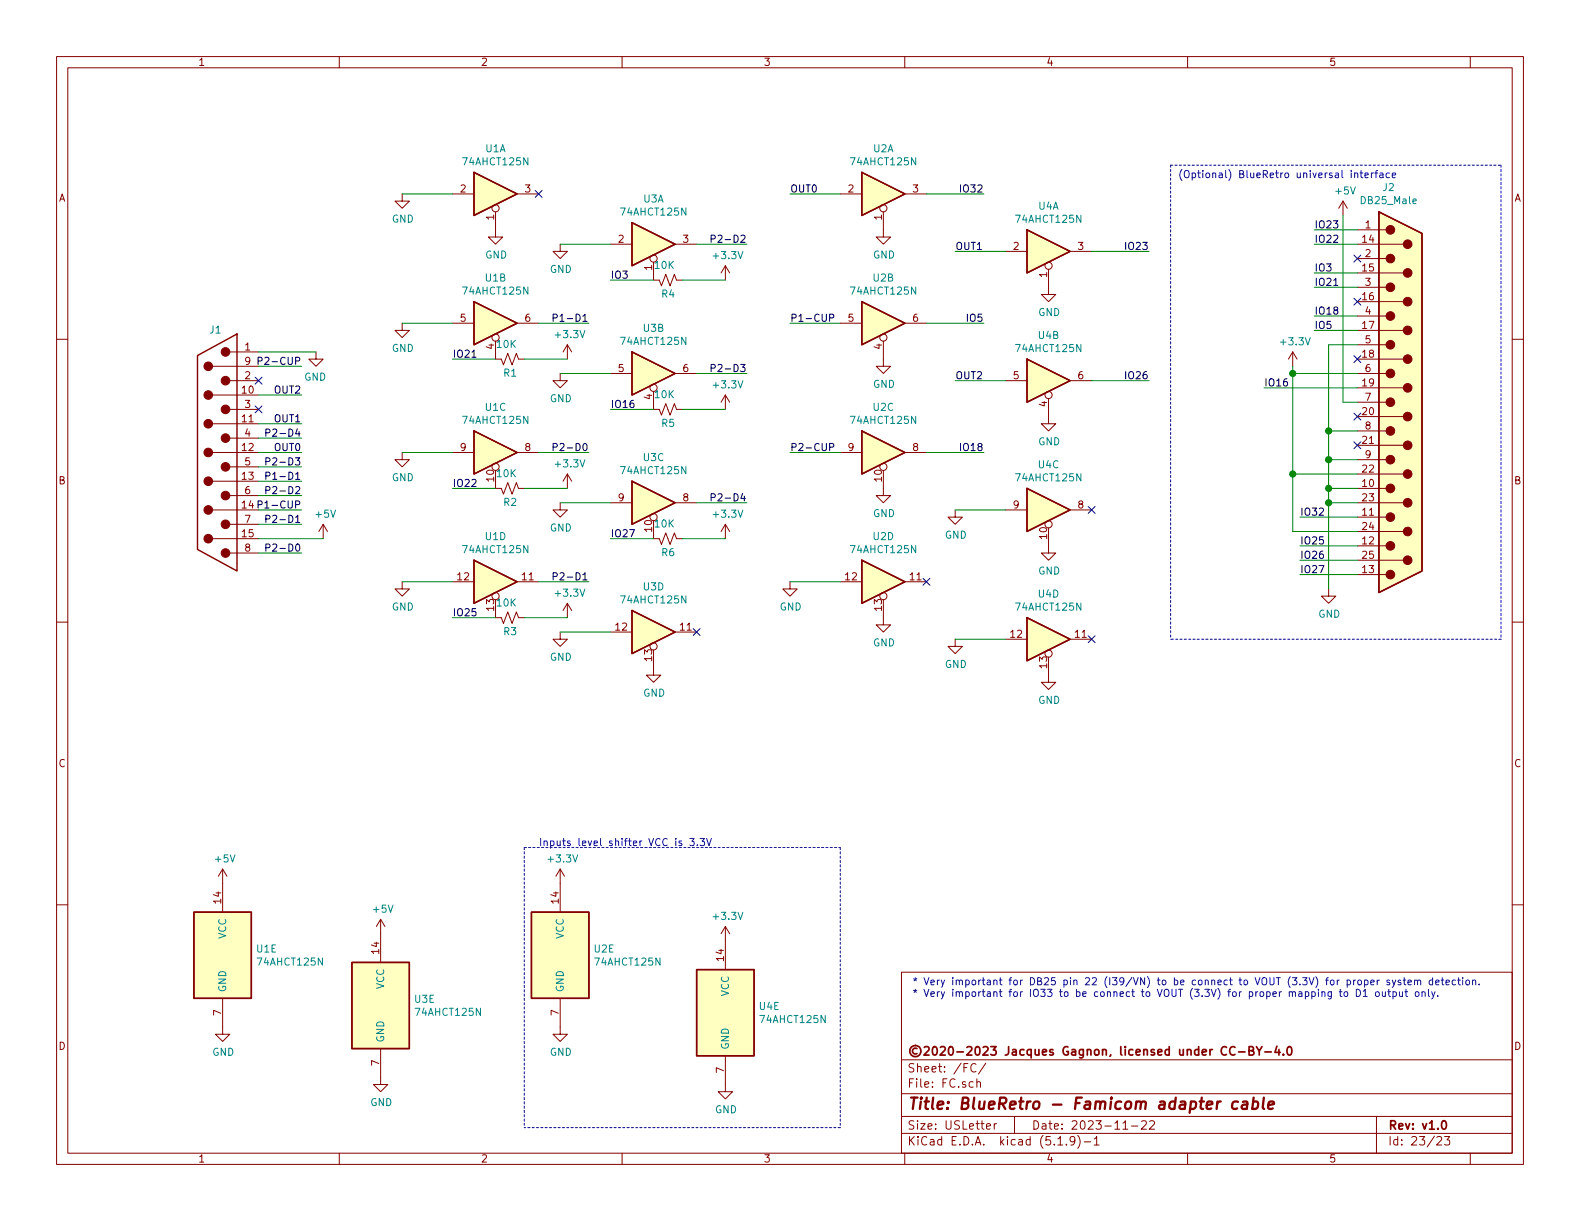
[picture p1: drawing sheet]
<svg xmlns="http://www.w3.org/2000/svg" width="279mm" height="216mm" viewBox="0 0 279 216" stroke-linecap="round" stroke-linejoin="round" font-family="sans-serif">
<g fill="none" stroke="#840000" stroke-width=".18">
<path d="M10 10h259.4v195.9h-259.4zM12 12h255.4v191.9h-255.4zM60 10v2M110 10v2M160 10v2M210 10v2M260 10v2M71.1 34.3v1.3h1.3l-1.3 1.2-1.3-1.2h1.3M80 34.3h3.8M87.6 37.5v4.4h1.3l-1.3 1.3-1.2-1.3h1.2M91.4 34.3h3.8M148.6 34.3h3.8"/>
<path d="M156.2 37.5v4.4h1.3l-1.3 1.3-1.3-1.3h1.3M160 34.3h3.8M237.5 35.6l-.8 1.2M237.5 35.6v2.5M237.5 35.6l.8 1.2M10 60h2M71.1 57.2v1.2h1.3l-1.3 1.3-1.3-1.3h1.3M80 57.2h3.8M91.4 57.2h3.8M99.1 43.2v1.3h1.2l-1.2 1.2-1.3-1.2h1.3M107.9 43.2h3.9M115.6 46.4v3.1h1l.4 1 .7-2 .8 2 .8-2 .3 1h1"/>
<path d="M119.4 43.2h3.8M128.3 47v2.5M128.3 47l-.8 1.3M128.3 47l.7 1.3M148.6 57.2h3.8M160 57.2h3.8M177.8 44.5h3.8M185.4 47.6v4.5h1.3l-1.3 1.2-1.3-1.2h1.3M189.2 44.5h3.8M240 43.2h8.2M240 40.6h5.1M240 45.7h5.1"/>
<path d="M240 48.3h8.2M240 50.8h5.1M240 53.3h8.2M240 55.9h5.1M240 58.4h8.2M267.4 60h2M37.6 64.8h8.1M37.6 69.9h8.1M37.6 74.9h8.1M40.6 67.3h5.1M40.6 72.4h5.1M40.6 62.2h5.1"/>
<path d="M40.6 77.5h5.1M55.9 62.2v1.3h-1.3l1.3 1.3 1.2-1.3h-1.2M87.6 60.3v3.2h1l.4 1 .8-2 .8 2 .7-2 .4 1h1M99.1 66v1.3h1.2l-1.2 1.3-1.3-1.3h1.3M100.3 61v2.5M100.3 61l-.7 1.2M100.3 61l.8 1.2M107.9 66h3.9M115.6 69.2v3.2h1l.4 1 .7-2 .8 2 .8-2 .3 1h1M119.4 66h3.8M128.3 69.9v2.5M128.3 69.9l-.8 1.2"/>
<path d="M128.3 69.9l.7 1.2M156.2 60.3v4.5h1.3l-1.3 1.2-1.3-1.2h1.3M177.8 67.3h3.8M185.4 70.5v4.4h1.3l-1.3 1.3-1.3-1.3h1.3M189.2 67.3h3.8M228.6 62.2l-.8 1.3M228.6 62.2v2.6M228.6 62.2l.8 1.3M240 66h5.1M240 61h5.1M240 63.5h8.2M240 68.6h8.2"/>
<path d="M240 71.1h5.1M240 73.7h8.2M240 76.2h5.1M240 78.7h8.2M37.6 90.2h8.1M37.6 95.3h8.1M37.6 80h8.1M37.6 85.1h8.1M40.6 82.6h5.1M40.6 87.6h5.1M40.6 92.7h5.1M40.6 97.8h5.1"/>
<path d="M57.1 92.7l-.7 1.3M57.1 92.7v2.6M57.1 92.7l.8 1.3M71.1 80v1.3h1.3l-1.3 1.3-1.3-1.3h1.3M80 80h3.8M87.6 83.2v3.2h1l.4 1 .8-2.1 .8 2.1 .7-2.1 .4 1.1h1M91.4 80h3.8M99.1 88.9v1.3h1.2l-1.2 1.2-1.3-1.2h1.3M100.3 83.8v2.6M100.3 83.8l-.7 1.3M100.3 83.8l.8 1.3M107.9 88.9h3.9"/>
<path d="M115.6 92.1v3.2h1l.4 1 .7-2.1 .8 2.1 .8-2.1 .3 1.1h1M119.4 88.9h3.8M128.3 92.7l-.8 1.3M128.3 92.7v2.6M128.3 92.7l.7 1.3M148.6 80h3.8M156.2 83.2v4.4h1.3l-1.3 1.3-1.3-1.3h1.3M160 80h3.8M168.9 90.2v1.2h1.3l-1.3 1.3-1.3-1.3h1.3M177.8 90.2h3.8M185.4 93.3v4.5h1.3l-1.3 1.3-1.3-1.3h1.3M189.2 90.2h3.8"/>
<path d="M240 88.9h8.2M240 81.3h5.1M240 83.8h8.2M240 86.4h5.1M240 91.4h5.1M240 94h8.2M240 96.5h5.1M240 99.1h8.2M10 110h2M71.1 102.9v1.2h1.3l-1.3 1.3-1.3-1.3h1.3M80 102.9h3.8M87.6 106v3.2h1l.4 1 .8-2 .8 2 .7-2 .4 1h1"/>
<path d="M91.4 102.9h3.8M99.1 111.8v1.2h1.2l-1.2 1.3-1.3-1.3h1.3M100.3 106.7l-.7 1.3M100.3 106.7v2.5M100.3 106.7l.8 1.3M107.9 111.8h3.9M115.6 114.9v4.5h1.2l-1.2 1.3-1.3-1.3h1.3M119.4 111.8h3.8M139.7 102.9v1.2h1.3l-1.3 1.3-1.3-1.3h1.3M148.6 102.9h3.8M156.2 106v4.5h1.3l-1.3 1.3-1.3-1.3h1.3M160 102.9h3.8"/>
<path d="M168.9 113v1.3h1.3l-1.3 1.3-1.3-1.3h1.3M177.8 113h3.8M185.4 116.2v4.5h1.3l-1.3 1.2-1.3-1.2h1.3M189.2 113h3.8M234.9 104.1v1.3h1.3l-1.3 1.3-1.2-1.3h1.2M240 101.6h5.1M267.4 110h2M10 160h2M39.4 153.7v7.6M39.4 153.7l-.8 1.2M39.4 153.7l.7 1.2M99.1 153.7l-.8 1.2"/>
<path d="M99.1 153.7v7.6M99.1 153.7l.7 1.2M267.4 160h2M39.4 176.5v6.4h1.2l-1.2 1.3-1.3-1.3h1.3M67.3 162.6l-.8 1.2M67.3 162.6v7.6M67.3 162.6l.8 1.2M99.1 176.5v6.4h1.2l-1.2 1.3-1.3-1.3h1.3M128.3 163.8v7.7M128.3 163.8l-.8 1.3M128.3 163.8l.7 1.3M159.4 171.9h108v32h-108z"/>
<path d="M67.3 185.4v6.4h1.3l-1.3 1.2-1.3-1.2h1.3M128.3 186.7v6.3h1.2l-1.2 1.3-1.3-1.3h1.3M159.4 197.4h108M159.4 193.4h108M159.4 187.4h108M172.6 188.2a.59 .59 0 0 0-.7 0 .59 .59 0 0 0-.2 .7 .56 .56 0 0 0 .3 .6 .56 .56 0 0 0 .6-.1M172.7 191.4l.2-.1h.4l.1 1M172.7 190.8v1.5M174.3 188l-1.3 1.9M174.4 199.2l.8-.2-.1-.2-.4-.1-.3 .2 .1 .7h.6M175.8 198.7v1M176.2 198.7l-.3 .1-.1 .2"/>
<path d="M179.4 197.4v3M198.6 199.7h.8M200.1 199.1h1.1M201.9 198.3l.2-.1h.3l.3 .1v.3v.2l-.9 .9h.9M203.3 198.3l.2-.1h.4l.2 .1 .1 .3-1 1.1h1M243.4 197.4v6.5M60 203.9v2M110 203.9v2M159.4 200.4h108M160 203.9v2M187.1 202.5h.8M188.6 202.3v.2"/>
<path d="M190.1 201.6l-.1 .2a.48 .48 0 0 1-.6 0l-.2-.2 .2-.6a.48 .48 0 0 1 .6 .1 1.27 1.27 0 0 1-.2 1.3l-.4 .1M190.6 200.8a1.71 1.71 0 0 1 0 2.2M191.7 201.9h1.2M193.5 201.4l.4-.4v1.5M193.5 202.5h.9M210 203.9v2M254.1 201.1l.2-.1h.4l.2 .4-.9 1.1h.9M255.4 201h1l-.5 .5 .4 .2v.6l-.2 .2-.7-.2M260 203.9v2"/>
<circle cx="87.6" cy="36.8" r=".63"/>
<circle cx="156.2" cy="36.8" r=".63"/>
<circle cx="87.6" cy="59.7" r=".63"/>
<circle cx="115.6" cy="45.7" r=".63"/>
<circle cx="156.2" cy="59.7" r=".63"/>
<circle cx="185.4" cy="47" r=".63"/>
<circle cx="115.6" cy="68.6" r=".63"/>
<circle cx="185.4" cy="69.8" r=".63"/>
<circle cx="87.6" cy="82.5" r=".63"/>
<circle cx="115.6" cy="91.4" r=".63"/>
<circle cx="156.2" cy="82.5" r=".63"/>
<circle cx="185.4" cy="92.7" r=".63"/>
<circle cx="87.6" cy="105.4" r=".63"/>
<circle cx="115.6" cy="114.3" r=".63"/>
<circle cx="156.2" cy="105.4" r=".63"/>
<circle cx="185.4" cy="115.6" r=".63"/>
</g>
<path d="M216.9 185.2a.7 .7 0 0 0-.9 .2 .7 .7 0 0 0 .1 1 .55 .55 0 0 0 .8 0M218.4 185.2a.7 .7 0 0 0-.9 .2 .7 .7 0 0 0 .1 1 .55 .55 0 0 0 .8 0M219 186h1.2M220.9 185.8l.6-.1 .2-.2-.2-.4h-.6v1.5h.6l.2-.3a.41 .41 0 0 0-.3-.5M222.2 185.1l.5 .8 .5-.8M222.7 185.9v.7M223.7 186h1.1M225.8 185l-.3 1.1h.9M226.2 185.6v1M226.9 186.4v.2M227.7 185.2l.4-.1a.94 .94 0 0 1 0 1.5 .79 .79 0 0 1-.4-1.4zM255.1 198.3l.2-.1a.81 .81 0 0 1 .6 .6 .81 .81 0 0 1-.3 .8l-.2 .1a.79 .79 0 0 1-.3-1.4z" fill="none" stroke="#840000" stroke-width=".3"/>
<path d="M215.9 194.8a.55 .55 0 0 0-.7 .3M218.9 194.8a.68 .68 0 0 0-1 .3v.6l.1 .3 .2 .1 .6-.1M219.8 194.8h.7v1.3M220.6 195.2l-.7 .1a.4 .4 0 0 0-.3 .4 .4 .4 0 0 0 .2 .4l.7-.1M221.6 194.8h.6l.2 .1 .1 .2-.2 .8a.69 .69 0 0 1-.9 .1M221.7 194.1l-.3 2M223.5 194.1l-.2 1.7 .2 .3M224.3 195.4l1-.2-.1-.4h-.5l-.4 .2v1l.2 .1 .6-.1" fill="none" stroke="#840000" stroke-width=".41"/>
<g fill="#ffffc2" stroke="#ffffc2" stroke-width=".18">
<path d="M111.8 62.2l7.6 3.8-7.6 3.9z"/>
<path d="M181.6 86.4l7.6 3.8-7.6 3.8z"/>
<path d="M181.6 63.5l7.6 3.8-7.6 3.8z"/>
<path d="M181.6 40.6l7.6 3.9-7.6 3.8z"/>
<path d="M62.2 170.2h10.2v15.2h-10.2z"/>
<path d="M111.8 108l7.6 3.8-7.6 3.8z"/>
<path d="M111.8 85.1l7.6 3.8-7.6 3.8z"/>
<path d="M181.6 109.2l7.6 3.8-7.6 3.8z"/>
<path d="M111.8 39.4l7.6 3.8-7.6 3.8z"/>
<path d="M243.8 37.5l7.7 3.8v59.7l-7.7 3.8z"/>
<path d="M83.8 53.3l7.6 3.9-7.6 3.8z"/>
<path d="M123.2 171.5h10.1v15.2h-10.1z"/>
<path d="M152.4 99.1l7.6 3.8-7.6 3.8z"/>
<path d="M34.3 161.3h10.1v15.2h-10.1z"/>
<path d="M94 161.3h10.1v15.2h-10.1z"/>
<path d="M152.4 76.2l7.6 3.8-7.6 3.8z"/>
<path d="M152.4 53.3l7.6 3.9-7.6 3.8z"/>
<path d="M152.4 30.5l7.6 3.8-7.6 3.8z"/>
<path d="M83.8 99.1l7.6 3.8-7.6 3.8z"/>
<path d="M83.8 76.2l7.6 3.8-7.6 3.8z"/>
<path d="M83.8 30.5l7.6 3.8-7.6 3.8z"/>
</g>
<g fill="none" stroke="#840000" stroke-width=".25">
<path d="M83.8 30.5l7.6 3.8-7.6 3.8zM111.8 39.4l7.6 3.8-7.6 3.8zM152.4 30.5l7.6 3.8-7.6 3.8zM243.8 37.5l7.7 3.8v59.7l-7.7 3.8zM83.8 53.3l7.6 3.9-7.6 3.8zM152.4 53.3l7.6 3.9-7.6 3.8zM181.6 40.6l7.6 3.9-7.6 3.8zM34.9 62.9l7-3.8v41.9l-7-3.8zM83.8 76.2l7.6 3.8-7.6 3.8zM111.8 62.2l7.6 3.8-7.6 3.9zM152.4 76.2l7.6 3.8-7.6 3.8zM181.6 63.5l7.6 3.8-7.6 3.8z"/>
<path d="M83.8 99.1l7.6 3.8-7.6 3.8zM111.8 85.1l7.6 3.8-7.6 3.8zM152.4 99.1l7.6 3.8-7.6 3.8zM181.6 86.4l7.6 3.8-7.6 3.8zM111.8 108l7.6 3.8-7.6 3.8zM181.6 109.2l7.6 3.8-7.6 3.8zM34.3 161.3h10.1v15.2h-10.1zM62.2 170.2h10.2v15.2h-10.2zM94 161.3h10.1v15.2h-10.1zM123.2 171.5h10.1v15.2h-10.1z"/>
</g>
<g fill="#840000" stroke="#840000" stroke-width=".18">
<circle cx="245.9" cy="40.6" r=".76"/>
<circle cx="245.9" cy="45.7" r=".76"/>
<circle cx="245.9" cy="50.8" r=".76"/>
<circle cx="245.9" cy="55.9" r=".76"/>
<circle cx="245.9" cy="61" r=".76"/>
<circle cx="245.9" cy="66" r=".76"/>
<circle cx="245.9" cy="71.1" r=".76"/>
<circle cx="245.9" cy="76.2" r=".76"/>
<circle cx="245.9" cy="81.3" r=".76"/>
<circle cx="245.9" cy="86.4" r=".76"/>
<circle cx="245.9" cy="91.4" r=".76"/>
<circle cx="245.9" cy="96.5" r=".76"/>
<circle cx="245.9" cy="101.6" r=".76"/>
<circle cx="248.9" cy="43.2" r=".76"/>
<circle cx="248.9" cy="48.3" r=".76"/>
<circle cx="248.9" cy="53.3" r=".76"/>
<circle cx="248.9" cy="58.4" r=".76"/>
<circle cx="248.9" cy="63.5" r=".76"/>
<circle cx="248.9" cy="68.6" r=".76"/>
<circle cx="248.9" cy="73.7" r=".76"/>
<circle cx="248.9" cy="78.7" r=".76"/>
<circle cx="248.9" cy="83.8" r=".76"/>
<circle cx="248.9" cy="88.9" r=".76"/>
<circle cx="248.9" cy="94" r=".76"/>
<circle cx="248.9" cy="99.1" r=".76"/>
<circle cx="39.9" cy="62.2" r=".76"/>
<circle cx="39.9" cy="67.3" r=".76"/>
<circle cx="39.9" cy="72.4" r=".76"/>
<circle cx="39.9" cy="77.5" r=".76"/>
<circle cx="39.9" cy="82.5" r=".76"/>
<circle cx="39.9" cy="87.6" r=".76"/>
<circle cx="39.9" cy="92.7" r=".76"/>
<circle cx="39.9" cy="97.8" r=".76"/>
<circle cx="36.8" cy="64.8" r=".76"/>
<circle cx="36.8" cy="69.8" r=".76"/>
<circle cx="36.8" cy="74.9" r=".76"/>
<circle cx="36.8" cy="80" r=".76"/>
<circle cx="36.8" cy="85.1" r=".76"/>
<circle cx="36.8" cy="90.2" r=".76"/>
<circle cx="36.8" cy="95.2" r=".76"/>
</g>
<path d="M207 29.2v83.8M207 29.2h58.4M265.4 29.2v83.8M265.4 113h-58.4M92.7 149.9h55.9M92.7 149.9v49.5M148.6 149.9v49.5M148.6 199.4h-55.9" fill="none" stroke="#0000c2" stroke-width=".18" stroke-dasharray=".4 .4"/>
<g fill="none" stroke="#008400" stroke-width=".18">
<path d="M71.1 34.3h8.9M139.7 34.3h8.9M163.8 34.3h10.2M237.5 38.1v33h2.5M71.1 57.2h8.9M95.2 57.2h8.9M99.1 43.2h8.8M107.9 49.5h7.7M120.6 49.5h7.7M123.2 43.2h8.9M139.7 57.2h8.9M163.8 57.2h10.2"/>
<path d="M168.9 44.5h8.9M193 44.5h10.2M232.4 43.2h7.6M232.4 40.6h7.6M232.4 48.3h7.6M232.4 50.8h7.6M232.4 55.9h7.6M232.4 58.4h7.6M45.7 64.8h7.6M45.7 77.5h7.6M45.7 74.9h7.6M45.7 69.9h7.6"/>
<path d="M45.7 62.2h10.2M80 63.5h7.6M92.7 63.5h7.6M99.1 66h8.8M107.9 72.4h7.7M120.6 72.4h7.7M123.2 66h8.9M168.9 67.3h8.9M193 67.3h10.2M223.5 68.6h16.5M228.6 66h11.4M228.6 64.8v29.2h11.4"/>
<path d="M234.9 76.2h5.1M240 61h-5.1v43.1M45.7 90.2h7.6M45.7 80h7.6M45.7 95.3h11.4M45.7 97.8h7.6M45.7 87.6h7.6M45.7 82.6h7.6M45.7 92.7h7.6M45.7 85.1h7.6M71.1 80h8.9M80 86.4h7.6"/>
<path d="M92.7 86.4h7.6M95.2 80h8.9M99.1 88.9h8.8M107.9 95.3h7.7M120.6 95.3h7.7M123.2 88.9h8.9M139.7 80h8.9M163.8 80h10.2M168.9 90.2h8.9M228.6 83.8h11.4M229.9 99.1h10.1M229.9 91.4h10.1"/>
<path d="M229.9 96.5h10.1M234.9 86.4h5.1M234.9 88.9h5.1M234.9 81.3h5.1M71.1 102.9h8.9M80 109.2h7.6M92.7 109.2h7.6M95.2 102.9h8.9M99.1 111.8h8.8M139.7 102.9h8.9M168.9 113h8.9M229.9 101.6h10.1"/>
</g>
<g fill="none" stroke="#000" stroke-width=".18">
<path d="M97.8 56.2h.6l.2-.2-.1-.3-.2-.2h-.5v1.3M125.8 42.2h.6l.1-.2-.1-.3-.2-.1h-.4v1.2M146.7 56.2l.7-.1v-.4l-.7-.2v1.3M235.9 50.5h.7M45.6 63.8l.7-.1v-.4l-.2-.1h-.5v1.2M47 76.5h.6l.2-.2-.1-.3-.2-.1h-.5v1.2M83.5 63.2h.7M97.8 79.1l.6-.1 .2-.2-.1-.3-.2-.1h-.5v1.3M125.8 65.1l.6-.1 .1-.1-.1-.3-.2-.2h-.4v1.3M146.7 79.1l.7-.1v-.5l-.7-.1v1.3M45.6 89.2l.7-.1v-.4l-.2-.1h-.5v1.2M47 86.7l.6-.1 .2-.1-.1-.3-.2-.2h-.5v1.3"/>
<path d="M47 91.8l.6-.1 .2-.2-.1-.3-.2-.1h-.5v1.3M47 81.6h.6l.2-.2-.1-.3-.2-.2h-.5v1.3M47 96.9l.6-.1 .2-.2-.1-.3-.2-.1h-.5v1.3M47 84.2l.6-.1 .2-.2-.1-.3-.2-.1h-.5v1.3M125.8 88l.6-.1 .1-.2-.1-.3-.2-.1h-.4v1.3M97.8 101.9h.6l.2-.2-.1-.3-.2-.1h-.5v1.2"/>
</g>
<g fill="none" stroke="#0000c2" stroke-width=".18">
<path d="M239.5 30.7l.2-.1h.3l.1 .8M240.5 30.6h.5M240.7 30.1v1.1l.3 .2M241.4 31l.6-.1-.1-.3h-.3l-.2 .2v.6h.5M242.5 30.6v.8M242.9 30.6l-.4 .2M243.1 30.6h.5M243.6 30.1l-.3 .2v1.1M244 30.6h.5l.1 .8M244.6 30.9h-.5l-.1 .2v.3h.6M245.7 30.6h-.3l-.3 .2 .1 .6h.5M246.2 31l.6-.1-.1-.3h-.3l-.2 .2 .1 .6h.4"/>
<path d="M120.5 148.7h-.3l-.2 .2 .1 .1 .4 .2v.3h-.5M122 148.3h.8l-.4 .4 .3 .2v.6h-.5l-.2-.1M123.3 149.4v.1M123.8 148.3h.8l-.4 .4 .3 .2v.5l-.2 .1-.5-.1M124.9 148.3l.5 1.2 .4-1.2M235.4 175.4v1.1l-.2 .1h-.3M235.4 175.4h-.3l-.3 .2 .1 .5h.5M236.8 175.4h.5M237 174.9v1.1l.3 .2M237.8 175.4h.3l.2 .1-.1 .6-.3 .1-.2-.2zM239.9 174.9a.64 .64 0 0 1 .7 .7 .64 .64 0 0 1-.7 .6zM240.2 173.4l.3-.1 .3 .2-.2 .6h-.3l-.1-.1z"/>
<path d="M241.1 175.3l.3-.4v1.3M241.1 176.2h.7M241.3 173.4l.4-.1 .2 .2-.1 .6h-.5M241.3 173.3v1.3M242.4 173.7l.6-.1-.1-.2-.3-.1-.2 .2v.6h.5M243.4 175.4h.3l.2 .2-.1 .5-.3 .1-.3-.2zM243.5 173.3v.8M243.9 173.3l-.4 .2M244.4 175.4l.1 .7 .3 .1 .2-.1M245 175.4v.8M245.4 175.4h.5M245.6 174.9v1.1l.3 .2"/>
<path d="M245.7 173.4l-.3-.1-.2 .2 .1 .2 .4 .1v.3h-.5M246.2 173.3l.3 .8M246.3 175.4h.4l.2 .2-.1 .5h-.5M246.3 175.4v1.2M246.8 173.3l-.4 1.1-.2 .2M247.5 175.4v.7l.3 .1 .2-.1M247.7 173.4l-.3-.1-.2 .2 .1 .2 .4 .1v.3h-.5M248 175.4v.8M248.1 173.3h.5M248.3 172.9v1.1l.3 .1M248.4 175.4h.5M248.6 174.9v1.1l.3 .2"/>
<path d="M249 173.7l.6-.1-.1-.2-.3-.1-.2 .2v.6h.5M250.1 173.4l.2-.1 .3 .1 .1 .7M250.1 173.3v.8M250.4 175.4h.3l.2 .2-.1 .5-.3 .1-.2-.1zM250.7 173.5l.2-.2 .3 .1v.7M251.5 175.5l.1-.1h.3l.1 .8M251.5 175.4v.8M252.6 174.9v1.1l.2 .2M253.2 175.4l.3 .8M253.3 173.4l-.3-.1-.3 .2 .2 .6h.4M253.3 172.9v1.2M253.8 175.4l-.5 1.1-.1 .1"/>
<path d="M253.9 173.7l.6-.1-.1-.2-.3-.1-.2 .2v.6h.5M254.3 176.1v.1M254.8 173.3h.5M255 172.9v1.1l.3 .1M255.7 173.7l.6-.1-.1-.2-.3-.1-.2 .2 .1 .6h.4M257.4 173.4l-.4-.1-.2 .2 .1 .6h.5M257.8 173.3h.4M257.9 172.9v1.1l.3 .1M258.6 172.9v.1M258.6 173.3v.8M259.3 173.4l.3-.1 .3 .2v.4l-.3 .2h-.3l-.1-.2zM260.4 173.4l.2-.1 .3 .1 .1 .7"/>
<path d="M260.4 173.3v.8M261.6 174v.1"/>
</g>
<g fill="#008400" stroke="#008400" stroke-width=".25">
<circle cx="235" cy="88.9" r=".51"/>
<circle cx="235" cy="86.4" r=".51"/>
<circle cx="228.6" cy="66" r=".51"/>
<circle cx="235" cy="76.2" r=".51"/>
<circle cx="235" cy="81.3" r=".51"/>
<circle cx="228.6" cy="83.8" r=".51"/>
</g>
<g fill="none" stroke="#000084" stroke-width=".18">
<path d="M94.6 33.7l1.3 1.2M95.9 33.7l-1.3 1.2M239.4 45.1l1.2 1.2M239.4 52.7l1.2 1.2M240.6 45.1l-1.2 1.2M240.6 52.7l-1.2 1.2M45.1 66.7l1.2 1.2M45.1 71.8l1.2 1.2M46.3 66.7l-1.2 1.2M46.3 71.8l-1.2 1.2M239.4 73.1l1.2 1.2M239.4 78.1l1.2 1.2"/>
<path d="M239.4 62.9l1.2 1.2M240.6 73.1l-1.2 1.2M240.6 78.1l-1.2 1.2M240.6 62.9l-1.2 1.2M192.4 89.6l1.2 1.2M193.6 89.6l-1.2 1.2M122.6 111.2l1.2 1.2M123.8 111.2l-1.2 1.2M163.2 102.3l1.2 1.2M164.4 102.3l-1.2 1.2M192.4 112.4l1.2 1.2M193.6 112.4l-1.2 1.2"/>
</g>
<text font-size="2.8" fill="#840000" x="160.4" y="196.2">Title: BlueRetro - Famicom adapter cable</text>
<g font-size="2.1" fill="#840000">
<text x="160.4" y="189.6">Sheet: /FC/</text>
<text x="160.4" y="186.6">©2020-2023 Jacques Gagnon, licensed under CC-BY-4.0</text>
<text x="160.4" y="192.3">File: FC.sch</text>
<text x="160.4" y="202.5">KiCad E.D.A. kicad (5.1.9)-1</text>
<text x="160.4" y="199.7">Size: USLetter</text>
<text x="182.4" y="199.7">Date: 2023-11-22</text>
<text x="245.4" y="199.7">Rev: v1.0</text>
<text x="245.4" y="202.5">Id: 23/23</text>
</g>
<g font-size="1.8" fill="#840000">
<text x="35" y="11.6">1</text>
<text x="85" y="11.6">2</text>
<text x="135" y="11.6">3</text>
<text x="185" y="11.6">4</text>
<text x="235" y="11.6">5</text>
<text x="10.4" y="35.6">A</text>
<text x="81.4" y="34">2</text>
<text x="92.9" y="34">3</text>
<text x="150" y="34">2</text>
<text x="161.4" y="34">3</text>
<text x="267.8" y="35.6">A</text>
<text x="87.4" y="38.9" transform="rotate(-90 87.4 38.9)">1</text>
<text x="156" y="38.9" transform="rotate(-90 156 38.9)">1</text>
<text x="241.5" y="40.4">1</text>
<text x="109.4" y="42.9">2</text>
<text x="115.3" y="47.8" transform="rotate(-90 115.3 47.8)">1</text>
<text x="120.8" y="42.9">3</text>
<text x="179.2" y="44.2">2</text>
<text x="190.7" y="44.2">3</text>
<text x="241" y="42.9">14</text>
<text x="241.5" y="45.5">2</text>
<text x="185.2" y="49" transform="rotate(-90 185.2 49)">1</text>
<text x="241" y="48">15</text>
<text x="241" y="53.1">16</text>
<text x="241.5" y="50.5">3</text>
<text x="81.4" y="56.9">5</text>
<text x="92.9" y="56.9">6</text>
<text x="150" y="56.9">5</text>
<text x="161.4" y="56.9">6</text>
<text x="241" y="58.2">17</text>
<text x="241.5" y="55.6">4</text>
<text x="43.3" y="62">1</text>
<text x="43.3" y="64.5">9</text>
<text x="87.4" y="61.7" transform="rotate(-90 87.4 61.7)">4</text>
<text x="109.4" y="65.8">5</text>
<text x="120.8" y="65.8">6</text>
<text x="156" y="61.7" transform="rotate(-90 156 61.7)">4</text>
<text x="241" y="63.2">18</text>
<text x="241.5" y="60.7">5</text>
<text x="241.5" y="65.8">6</text>
<text x="42.8" y="69.6">10</text>
<text x="43.3" y="67.1">2</text>
<text x="115.3" y="70.6" transform="rotate(-90 115.3 70.6)">4</text>
<text x="179.2" y="67.1">5</text>
<text x="185.2" y="71.9" transform="rotate(-90 185.2 71.9)">4</text>
<text x="190.7" y="67.1">6</text>
<text x="241" y="68.3">19</text>
<text x="241.5" y="70.9">7</text>
<text x="42.8" y="74.7">11</text>
<text x="43.3" y="72.1">3</text>
<text x="43.3" y="77.2">4</text>
<text x="241" y="73.4">20</text>
<text x="241.5" y="75.9">8</text>
<text x="42.8" y="79.8">12</text>
<text x="43.3" y="82.3">5</text>
<text x="81.4" y="79.8">9</text>
<text x="92.9" y="79.8">8</text>
<text x="150" y="79.8">9</text>
<text x="161.4" y="79.8">8</text>
<text x="241" y="78.5">21</text>
<text x="241" y="83.6">22</text>
<text x="241.5" y="81">9</text>
<text x="10.4" y="85.6">B</text>
<text x="42.8" y="84.8">13</text>
<text x="42.8" y="89.9">14</text>
<text x="43.3" y="87.4">6</text>
<text x="87.4" y="85.1" transform="rotate(-90 87.4 85.1)">10</text>
<text x="109.4" y="88.6">9</text>
<text x="120.8" y="88.6">8</text>
<text x="156" y="85.1" transform="rotate(-90 156 85.1)">10</text>
<text x="179.2" y="89.9">9</text>
<text x="190.7" y="89.9">8</text>
<text x="241" y="86.1">10</text>
<text x="241" y="88.6">23</text>
<text x="267.8" y="85.6">B</text>
<text x="42.8" y="95">15</text>
<text x="43.3" y="92.5">7</text>
<text x="115.3" y="94" transform="rotate(-90 115.3 94)">10</text>
<text x="185.2" y="95.2" transform="rotate(-90 185.2 95.2)">10</text>
<text x="241" y="91.2">11</text>
<text x="241" y="93.7">24</text>
<text x="43.3" y="97.5">8</text>
<text x="241" y="96.3">12</text>
<text x="241" y="101.3">13</text>
<text x="241" y="98.8">25</text>
<text x="80.9" y="102.6">12</text>
<text x="87.4" y="107.9" transform="rotate(-90 87.4 107.9)">13</text>
<text x="92.4" y="102.6">11</text>
<text x="149.5" y="102.6">12</text>
<text x="156" y="107.9" transform="rotate(-90 156 107.9)">13</text>
<text x="161" y="102.6">11</text>
<text x="108.9" y="111.5">12</text>
<text x="120.3" y="111.5">11</text>
<text x="178.7" y="112.8">12</text>
<text x="190.2" y="112.8">11</text>
<text x="115.3" y="116.8" transform="rotate(-90 115.3 116.8)">13</text>
<text x="185.2" y="118.1" transform="rotate(-90 185.2 118.1)">13</text>
<text x="10.4" y="135.6">C</text>
<text x="267.8" y="135.6">C</text>
<text x="39.1" y="159.7" transform="rotate(-90 39.1 159.7)">14</text>
<text x="98.8" y="159.7" transform="rotate(-90 98.8 159.7)">14</text>
<text x="67.1" y="168.6" transform="rotate(-90 67.1 168.6)">14</text>
<text x="128" y="169.9" transform="rotate(-90 128 169.9)">14</text>
<text x="39.1" y="179.6" transform="rotate(-90 39.1 179.6)">7</text>
<text x="98.8" y="179.6" transform="rotate(-90 98.8 179.6)">7</text>
<text x="10.4" y="185.6">D</text>
<text x="267.8" y="185.6">D</text>
<text x="67.1" y="188.4" transform="rotate(-90 67.1 188.4)">7</text>
<text x="128" y="189.7" transform="rotate(-90 128 189.7)">7</text>
<text x="35" y="205.5">1</text>
<text x="85" y="205.5">2</text>
<text x="135" y="205.5">3</text>
<text x="185" y="205.5">4</text>
<text x="235" y="205.5">5</text>
</g>
<g font-size="1.8" fill="#008484">
<text x="82.1" y="29.2">74AHCT125N</text>
<text x="85.9" y="26.9">U1A</text>
<text x="150.7" y="29.2">74AHCT125N</text>
<text x="154.5" y="26.9">U2A</text>
<text x="113.8" y="35.8">U3A</text>
<text x="236.3" y="34.4">+5V</text>
<text x="244.6" y="33.8">J2</text>
<text x="69.3" y="39.4">GND</text>
<text x="110" y="38.1">74AHCT125N</text>
<text x="179.9" y="39.4">74AHCT125N</text>
<text x="183.7" y="37.1">U4A</text>
<text x="240.8" y="36.1">DB25_Male</text>
<text x="85.8" y="45.7">GND</text>
<text x="115.8" y="47.5">10K</text>
<text x="126.3" y="45.8">+3.3V</text>
<text x="154.4" y="45.7">GND</text>
<text x="82.1" y="52.1">74AHCT125N</text>
<text x="85.9" y="49.8">U1B</text>
<text x="97.2" y="48.3">GND</text>
<text x="117" y="52.6">R4</text>
<text x="150.7" y="52.1">74AHCT125N</text>
<text x="154.5" y="49.8">U2B</text>
<text x="37.1" y="59">J1</text>
<text x="98.4" y="59.8">+3.3V</text>
<text x="113.8" y="58.7">U3B</text>
<text x="183.6" y="55.9">GND</text>
<text x="183.7" y="59.9">U4B</text>
<text x="69.3" y="62.2">GND</text>
<text x="87.9" y="61.5">10K</text>
<text x="110" y="61">74AHCT125N</text>
<text x="179.9" y="62.3">74AHCT125N</text>
<text x="226.6" y="61.1">+3.3V</text>
<text x="53.8" y="67.3">GND</text>
<text x="89.1" y="66.6">R1</text>
<text x="97.2" y="71.1">GND</text>
<text x="115.8" y="70.4">10K</text>
<text x="126.3" y="68.7">+3.3V</text>
<text x="154.4" y="68.6">GND</text>
<text x="82.1" y="75">74AHCT125N</text>
<text x="85.9" y="72.6">U1C</text>
<text x="117" y="75.5">R5</text>
<text x="150.7" y="75">74AHCT125N</text>
<text x="154.5" y="72.6">U2C</text>
<text x="98.4" y="82.7">+3.3V</text>
<text x="110" y="83.8">74AHCT125N</text>
<text x="113.8" y="81.5">U3C</text>
<text x="183.6" y="78.7">GND</text>
<text x="183.7" y="82.8">U4C</text>
<text x="69.3" y="85.1">GND</text>
<text x="87.9" y="84.4">10K</text>
<text x="89.1" y="89.5">R2</text>
<text x="179.9" y="85.1">74AHCT125N</text>
<text x="55.9" y="91.5">+5V</text>
<text x="85.9" y="95.5">U1D</text>
<text x="97.2" y="94">GND</text>
<text x="115.8" y="93.3">10K</text>
<text x="126.3" y="91.5">+3.3V</text>
<text x="154.4" y="91.4">GND</text>
<text x="154.5" y="95.5">U2D</text>
<text x="167.1" y="95.2">GND</text>
<text x="82.1" y="97.8">74AHCT125N</text>
<text x="117" y="98.3">R6</text>
<text x="150.7" y="97.8">74AHCT125N</text>
<text x="183.6" y="101.6">GND</text>
<text x="69.3" y="107.9">GND</text>
<text x="87.9" y="107.2">10K</text>
<text x="98.4" y="105.5">+3.3V</text>
<text x="110" y="106.7">74AHCT125N</text>
<text x="113.8" y="104.4">U3D</text>
<text x="137.9" y="107.9">GND</text>
<text x="179.9" y="108">74AHCT125N</text>
<text x="183.7" y="105.7">U4D</text>
<text x="89.1" y="112.3">R3</text>
<text x="233.1" y="109.2">GND</text>
<text x="97.2" y="116.8">GND</text>
<text x="154.4" y="114.3">GND</text>
<text x="167.1" y="118.1">GND</text>
<text x="113.7" y="123.2">GND</text>
<text x="183.6" y="124.5">GND</text>
<text x="38.2" y="152.5">+5V</text>
<text x="97.1" y="152.5">+3.3V</text>
<text x="66.1" y="161.4">+5V</text>
<text x="40" y="166" transform="rotate(-90 40 166)">VCC</text>
<text x="99.7" y="166" transform="rotate(-90 99.7 166)">VCC</text>
<text x="126.3" y="162.7">+3.3V</text>
<text x="45.4" y="168.4">U1E</text>
<text x="45.8" y="170.7">74AHCT125N</text>
<text x="105.1" y="168.4">U2E</text>
<text x="105.5" y="170.7">74AHCT125N</text>
<text x="40" y="175.5" transform="rotate(-90 40 175.5)">GND</text>
<text x="67.9" y="174.9" transform="rotate(-90 67.9 174.9)">VCC</text>
<text x="73.4" y="177.3">U3E</text>
<text x="73.7" y="179.6">74AHCT125N</text>
<text x="99.7" y="175.5" transform="rotate(-90 99.7 175.5)">GND</text>
<text x="128.9" y="176.2" transform="rotate(-90 128.9 176.2)">VCC</text>
<text x="134.3" y="178.6">U4E</text>
<text x="67.9" y="184.4" transform="rotate(-90 67.9 184.4)">GND</text>
<text x="128.9" y="185.7" transform="rotate(-90 128.9 185.7)">GND</text>
<text x="134.7" y="180.9">74AHCT125N</text>
<text x="37.5" y="186.7">GND</text>
<text x="97.2" y="186.7">GND</text>
<text x="65.5" y="195.6">GND</text>
<text x="126.4" y="196.8">GND</text>
</g>
<g font-size="1.8">
<text x="139.7" y="34">OUT0</text>
<text x="170.2" y="34">IO32</text>
<text x="232.4" y="40.4">IO23</text>
<text x="127.1" y="42.9">P2-D2</text>
<text x="168.9" y="44.2">OUT1</text>
<text x="199.4" y="44.2">IO23</text>
<text x="232.4" y="42.9">IO22</text>
<text x="107.9" y="49.3">IO3</text>
<text x="232.4" y="50.5">IO21</text>
<text x="232.4" y="48">IO3</text>
<text x="99.1" y="56.9">P1-D1</text>
<text x="139.7" y="56.9">P1-CUP</text>
<text x="171.1" y="56.9">IO5</text>
<text x="232.4" y="58.2">IO5</text>
<text x="232.4" y="55.6">IO18</text>
<text x="46.9" y="64.5">P2-CUP</text>
<text x="80" y="63.2">IO21</text>
<text x="127.1" y="65.8">P2-D3</text>
<text x="48.6" y="69.6">OUT2</text>
<text x="168.9" y="67.1">OUT2</text>
<text x="199.4" y="67.1">IO26</text>
<text x="223.5" y="68.3">IO16</text>
<text x="48.3" y="77.2">P2-D4</text>
<text x="48.6" y="74.7">OUT1</text>
<text x="107.9" y="72.1">IO16</text>
<text x="48.3" y="82.3">P2-D3</text>
<text x="48.6" y="79.8">OUT0</text>
<text x="99.1" y="79.8">P2-D0</text>
<text x="139.7" y="79.8">P2-CUP</text>
<text x="170.2" y="79.8">IO18</text>
<text x="46.9" y="89.9">P1-CUP</text>
<text x="48.3" y="87.4">P2-D2</text>
<text x="48.3" y="84.8">P1-D1</text>
<text x="80" y="86.1">IO22</text>
<text x="127.1" y="88.6">P2-D4</text>
<text x="48.3" y="92.5">P2-D1</text>
<text x="107.9" y="95">IO27</text>
<text x="229.9" y="91.2">IO32</text>
<text x="48.3" y="97.5">P2-D0</text>
<text x="229.9" y="96.3">IO25</text>
<text x="229.9" y="101.3">IO27</text>
<text x="229.9" y="98.8">IO26</text>
<text x="99.1" y="102.6">P2-D1</text>
<text x="80" y="109">IO25</text>
</g>
<g font-size="1.8" fill="#0000c2">
<text x="208.3" y="31.5">(Optional) BlueRetro universal interface</text>
<text x="95.2" y="149.6">Inputs level shifter VCC is 3.3V</text>
<text x="161.3" y="174.2">* Very important for DB25 pin 22 (I39/VN) to be connect to VOUT (3.3V) for proper system detection.</text>
<text x="161.3" y="176.3">* Very important for IO33 to be connect to VOUT (3.3V) for proper mapping to D1 output only.</text>
</g>
</svg>
